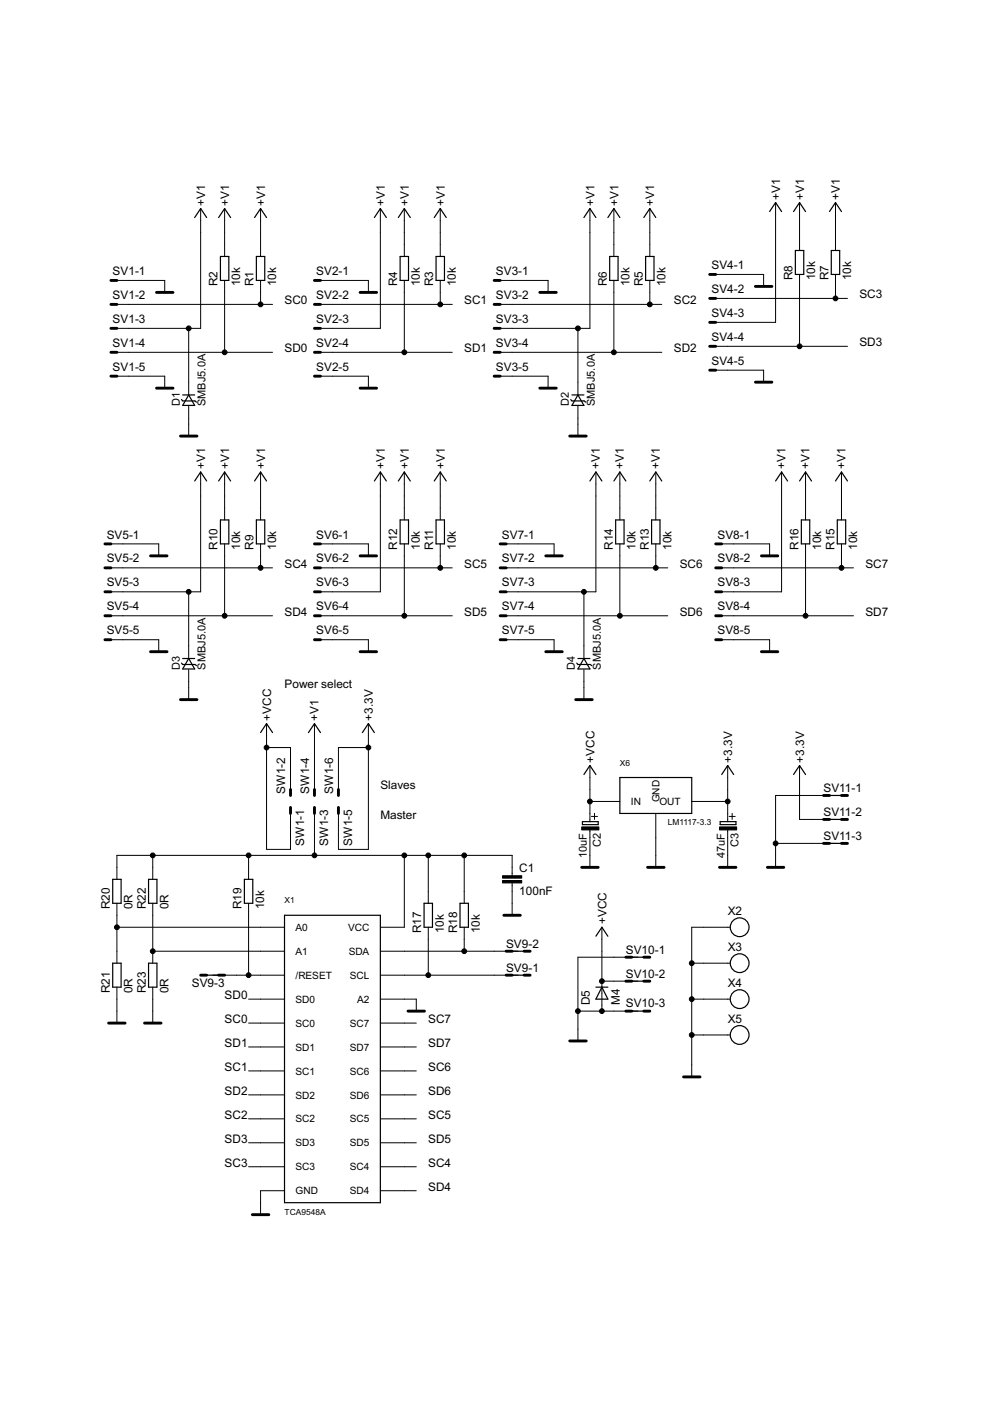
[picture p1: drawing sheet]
<svg xmlns="http://www.w3.org/2000/svg" width="210mm" height="297mm" viewBox="0 0 210 297" stroke-linecap="round" stroke-linejoin="round" font-family="sans-serif">
<g fill="none" stroke="#000" stroke-width=".21">
<path d="M24.8 59.5h10.1v2.5M42.5 44.2v25.4h-17.7M47.6 44.2v10.2M47.6 59.5v15.2M55.2 44.2v10.2M55.2 59.5v5M67.9 59.5h10.2v2.5M80.6 44.2v25.4h-12.7M85.7 44.2v10.2M85.7 59.5v15.2M93.3 44.2v10.2M93.3 59.5v5"/>
<path d="M106 59.5h10.2v2.5M125.1 44.2v25.4h-19.1M130.2 44.2v10.2M130.2 59.5v15.2M137.8 44.2v10.2M137.8 59.5v5M151.7 58.2h10.2v2.5M164.4 42.9v25.4h-12.7M169.5 42.9v10.2M169.5 58.2v15.2M177.1 42.9v10.2M177.1 58.2v5.1"/>
<path d="M24.8 64.5h33M24.8 74.7h33M24.8 79.8h10.1v2.5M40 69.6v14M67.9 64.5h28M67.9 74.7h28M67.9 79.8h10.2v2.5M106 64.5h34.3M106 74.7h34.3M106 79.8h10.2v2.5M122.5 69.6v14M151.7 63.3h28"/>
<path d="M151.7 73.4h28M151.7 78.5h10.2v2.5M40 86.1v6.4M122.5 86.1v6.4M23.5 115.3h10.2v2.6M42.5 100.1v25.4h-19M47.6 100.1v10.1M47.6 115.3v15.3M55.2 100.1v10.1M55.2 115.3v5.1M67.9 115.3h10.2v2.6M80.6 100.1v25.4h-12.7"/>
<path d="M85.7 100.1v10.1M85.7 115.3v15.3M93.3 100.1v10.1M93.3 115.3v5.1M107.3 115.3h10.2v2.6M126.3 100.1v25.4h-19M131.4 100.1v10.1M131.4 115.3v15.3M139 100.1v10.1M139 115.3v5.1M153 115.3h10.2v2.6M165.7 100.1v25.4h-12.7"/>
<path d="M170.8 100.1v10.1M170.8 115.3v15.3M178.4 100.1v10.1M178.4 115.3v5.1M23.5 120.4h34.3M23.5 130.6h34.3M23.5 135.6h10.2v2.6M40 125.5v13.9M67.9 135.6h10.2v2.6M67.9 120.4h28M67.9 130.6h28M107.3 120.4h34.3"/>
<path d="M107.3 130.6h34.3M107.3 135.6h10.2v2.6M123.8 125.5v13.9M153 120.4h28M153 130.6h28M153 135.6h10.2v2.6M40 142v6.3M56.5 153.4v26.7h5.1v-7.6M56.5 158.5h5.1v8.9M66.7 153.4v14M78.1 153.4v26.7h-6.3v-7.6M78.1 158.5h-6.3v8.9"/>
<path d="M123.8 142v6.3M66.7 172.5v8.9M125.1 169.9h6.3M125.1 162.3v11.9M125.1 175.8v8.1M125.4 173.1h1.3M126 172.4v1.3M139 172.5v11.4M146.7 169.9h7.6M154.3 162.3v11.9M154.3 175.8v8.1M154.6 173.1h1.3"/>
<path d="M155.2 172.4v1.3M164.4 178.8h12.7M169.5 162.3v11.4h7.6M177.1 168.7h-12.7v15.2M24.8 196.6h35.5M24.8 191.5v12.7M32.4 181.4v5M32.4 191.5v12.7M52.7 181.4v5M52.7 191.5v15.3M85.7 181.4v15.2h-5.1M90.8 181.4v10.1"/>
<path d="M90.8 196.6v10.2M98.4 181.4v10.1M98.4 196.6v5.1M108.6 185.7v-4.3h-83.8v5M108.6 187.2v6.9M127.6 196.6v17.8M154.8 196.6h-8.1v31.7M24.8 209.3v7.6M32.4 201.7h27.9M32.4 209.3v7.6M45.1 206.8h15.2M52.7 211.8h7.6"/>
<path d="M52.7 216.9h7.6M80.6 201.7h29.3M80.6 206.8h29.3M80.6 211.8h7.7v2.6M80.6 216.9h7.7M122.5 214.4h12.7M127.6 208h7.6M135.2 202.9h-12.7v17.8M146.7 211.8h8.1M146.7 204.2h8.1M146.7 219.4h8.1M52.7 222h7.6"/>
<path d="M52.7 227.1h7.6M52.7 232.1h7.6M52.7 237.2h7.6M80.6 222h7.7M80.6 227.1h7.7M80.6 232.1h7.7M80.6 237.2h7.7M52.7 242.3h7.6M52.7 247.4h7.6M60.3 252.5h-5.1v5M80.6 242.3h7.7M80.6 247.4h7.7"/>
<path d="M80.6 252.5h7.7"/>
</g>
<g fill="none" stroke="#000" stroke-width=".25">
<path d="M41.3 46.1l1.2-1.9 1.3 1.9M46.4 46.1l1.2-1.9 1.3 1.9M46.7 54.4h1.8v5.1h-1.8zM54 46.1l1.2-1.9 1.3 1.9M54.4 54.4h1.7v5.1h-1.7zM79.4 46.1l1.2-1.9 1.3 1.9M84.5 46.1l1.2-1.9 1.3 1.9M84.8 54.4h1.8v5.1h-1.8zM92.1 46.1l1.2-1.9 1.3 1.9M92.5 54.4h1.7v5.1h-1.7zM123.8 46.1l1.3-1.9 1.2 1.9M128.9 46.1l1.3-1.9 1.2 1.9"/>
<path d="M129.3 54.4h1.7v5.1h-1.7zM136.5 46.1l1.3-1.9 1.2 1.9M136.9 54.4h1.8v5.1h-1.8zM163.2 44.9l1.2-2 1.3 2M168.3 44.9l1.2-2 1.3 2M168.6 53.1h1.8v5.1h-1.8zM175.9 44.9l1.2-2 1.3 2M176.3 53.1h1.7v5.1h-1.7zM38.5 84.7l.2 .3M38.7 83.7h2.6M38.7 85h2.6M40 83.7l1.3 2.3h-2.6z"/>
<path d="M41.3 85l.4 .3M121 84.7l.2 .3M121.3 83.7h2.5M121.3 85h2.5M122.5 83.7l1.3 2.3h-2.5zM123.8 85l.4 .3M41.3 102l1.2-1.9 1.3 1.9M46.4 102l1.2-1.9 1.3 1.9M46.7 110.2h1.8v5.1h-1.8zM54 102l1.2-1.9 1.3 1.9M54.4 110.2h1.7v5.1h-1.7zM79.4 102l1.2-1.9 1.3 1.9"/>
<path d="M84.5 102l1.2-1.9 1.3 1.9M84.8 110.2h1.8v5.1h-1.8zM92.1 102l1.2-1.9 1.3 1.9M92.5 110.2h1.7v5.1h-1.7zM125.1 102l1.2-1.9 1.3 1.9M130.2 102l1.2-1.9 1.3 1.9M130.5 110.2h1.8v5.1h-1.8zM137.8 102l1.2-1.9 1.3 1.9M138.2 110.2h1.7v5.1h-1.7zM164.4 102l1.3-1.9 1.3 1.9M169.5 102l1.3-1.9 1.3 1.9M169.9 110.2h1.8v5.1h-1.8z"/>
<path d="M177.1 102l1.3-1.9 1.3 1.9M177.5 110.2h1.8v5.1h-1.8zM38.7 139.6h2.6M40 139.6l1.3 2.2h-2.6zM122.5 139.6h2.6M123.8 139.6l1.3 2.2h-2.6zM38.5 140.6l.2 .3M38.7 140.9h2.6l.4 .2M55.2 155.3l1.3-1.9 1.3 1.9M65.4 155.3l1.3-1.9 1.2 1.9M76.8 155.3l1.3-1.9 1.3 1.9M122.3 140.6l.2 .3"/>
<path d="M122.5 140.9h2.6l.4 .2M123.5 174.2h3.3v.6h-3.3zM123.8 164.2l1.3-1.9 1.2 1.9M131.4 164.8h15.3v7.7h-15.3zM152.7 174.2h3.3v.6h-3.3zM153 164.2l1.3-1.9 1.3 1.9M168.3 164.2l1.2-1.9 1.3 1.9M174.6 168.7h5.1M174.6 173.7h5.1M174.6 178.8h5.1M23.9 186.4h1.8v5.1h-1.8zM31.5 186.4h1.8v5.1h-1.8z"/>
<path d="M51.8 186.4h1.8v5.1h-1.8zM60.3 194.1h20.3v60.9h-20.3zM89.9 191.5h1.8v5.1h-1.8zM97.5 191.5h1.8v5.1h-1.8zM126.3 198.5l1.3-1.9 1.3 1.9M23.9 204.2h1.8v5.1h-1.8zM31.5 204.2h1.8v5.1h-1.8zM42.5 206.8h5.1M107.3 206.8h5.1M107.3 201.7h5.1M126.3 209.3h2.6M127.6 209.3l1.3 2.5h-2.6z"/>
<path d="M132.7 202.9h5.1M132.7 208h5.1M132.7 214.4h5.1"/>
<circle cx="156.8" cy="196.6" r="1.99"/>
<circle cx="156.8" cy="219.4" r="1.99"/>
<circle cx="156.8" cy="204.2" r="1.99"/>
<circle cx="156.8" cy="211.8" r="1.99"/>
</g>
<g fill="none" stroke="#000" stroke-width=".61">
<path d="M23.5 59.5h1.3M66.7 59.5h1.2M104.8 59.5h1.2M150.5 58.2h1.2M23.5 64.5h1.3M23.5 69.6h1.3M23.5 74.7h1.3M23.5 79.8h1.3M33.2 62h3.5M66.7 64.5h1.2M66.7 69.6h1.2M66.7 74.7h1.2"/>
<path d="M66.7 79.8h1.2M76.3 62h3.5M104.8 64.5h1.2M104.8 69.6h1.2M104.8 74.7h1.2M104.8 79.8h1.2M114.4 62h3.5M150.5 63.3h1.2M150.5 68.3h1.2M150.5 73.4h1.2M150.5 78.5h1.2M160.2 60.7h3.5"/>
<path d="M33.2 82.3h3.5M38.3 92.5h3.5M76.3 82.3h3.5M114.4 82.3h3.5M120.8 92.5h3.5M160.2 81h3.5M22.2 115.3h1.3M31.9 117.9h3.5M66.7 115.3h1.2M76.3 117.9h3.5M106 115.3h1.3M115.7 117.9h3.5"/>
<path d="M151.7 115.3h1.3M161.4 117.9h3.5M22.2 120.4h1.3M22.2 125.5h1.3M22.2 130.6h1.3M22.2 135.6h1.3M31.9 138.2h3.5M66.7 120.4h1.2M66.7 125.5h1.2M66.7 130.6h1.2M66.7 135.6h1.2M76.3 138.2h3.5"/>
<path d="M106 120.4h1.3M106 125.5h1.3M106 130.6h1.3M106 135.6h1.3M115.7 138.2h3.5M151.7 120.4h1.3M151.7 125.5h1.3M151.7 130.6h1.3M151.7 135.6h1.3M161.4 138.2h3.5M38.3 148.3h3.5M122.1 148.3h3.5"/>
<path d="M61.6 167.4v1.3M61.6 171.2v1.3M66.7 167.4v1.3M66.7 171.2v1.3M71.8 167.4v1.3M71.8 171.2v1.3M174.6 168.7h1.3M174.6 173.7h1.3M174.6 178.8h1.3M178.4 168.7h1.3M178.4 173.7h1.3M178.4 178.8h1.3"/>
<path d="M106.8 194.1h3.5M123.3 183.9h3.5M137.3 183.9h3.5M152.5 183.9h3.5M162.7 183.9h3.5M23 216.9h3.5M30.6 216.9h3.5M42.5 206.8h1.3M46.4 206.8h1.2M86.5 214.4h3.5M107.3 206.8h1.3M107.3 201.7h1.3"/>
<path d="M111.1 206.8h1.3M111.1 201.7h1.3M132.7 214.4h1.3M132.7 202.9h1.3M132.7 208h1.3M136.5 214.4h1.3M136.5 202.9h1.3M136.5 208h1.3M120.8 220.7h3.5M144.9 228.3h3.5M53.5 257.5h3.5"/>
</g>
<path d="M123.3 175.3h3.7v.7h-3.7zM152.5 175.3h3.7v.7h-3.7zM106.6 186.7h4v.5h-4zM106.6 185.7h4v.5h-4z" fill="#000" stroke="#000" stroke-width=".21"/>
<g fill="#000" stroke="#000" stroke-width=".21">
<circle cx="40" cy="69.6" r=".51"/>
<circle cx="47.6" cy="74.7" r=".51"/>
<circle cx="55.2" cy="64.5" r=".51"/>
<circle cx="85.7" cy="74.7" r=".51"/>
<circle cx="93.3" cy="64.5" r=".51"/>
<circle cx="122.5" cy="69.6" r=".51"/>
<circle cx="130.2" cy="74.7" r=".51"/>
<circle cx="137.8" cy="64.5" r=".51"/>
<circle cx="169.5" cy="73.4" r=".51"/>
<circle cx="177.1" cy="63.3" r=".51"/>
<circle cx="40" cy="125.5" r=".51"/>
<circle cx="47.6" cy="130.6" r=".51"/>
<circle cx="55.2" cy="120.4" r=".51"/>
<circle cx="85.7" cy="130.6" r=".51"/>
<circle cx="93.3" cy="120.4" r=".51"/>
<circle cx="123.8" cy="125.5" r=".51"/>
<circle cx="131.4" cy="130.6" r=".51"/>
<circle cx="139" cy="120.4" r=".51"/>
<circle cx="170.8" cy="130.6" r=".51"/>
<circle cx="178.4" cy="120.4" r=".51"/>
<circle cx="56.5" cy="158.5" r=".51"/>
<circle cx="78.1" cy="158.5" r=".51"/>
<circle cx="125.1" cy="169.9" r=".51"/>
<circle cx="154.3" cy="169.9" r=".51"/>
<circle cx="164.4" cy="178.8" r=".51"/>
<circle cx="24.8" cy="196.6" r=".51"/>
<circle cx="32.4" cy="181.4" r=".51"/>
<circle cx="52.7" cy="181.4" r=".51"/>
<circle cx="66.7" cy="181.4" r=".51"/>
<circle cx="85.7" cy="181.4" r=".51"/>
<circle cx="90.8" cy="181.4" r=".51"/>
<circle cx="98.4" cy="181.4" r=".51"/>
<circle cx="32.4" cy="201.7" r=".51"/>
<circle cx="52.7" cy="206.8" r=".51"/>
<circle cx="90.8" cy="206.8" r=".51"/>
<circle cx="98.4" cy="201.7" r=".51"/>
<circle cx="122.5" cy="214.4" r=".51"/>
<circle cx="127.6" cy="214.4" r=".51"/>
<circle cx="127.6" cy="208" r=".51"/>
<circle cx="146.7" cy="219.4" r=".51"/>
<circle cx="146.7" cy="211.8" r=".51"/>
<circle cx="146.7" cy="204.2" r=".51"/>
</g>
<g font-size="2.8">
<text x="43.5" y="43.6" transform="rotate(-90 43.5 43.6)">+V1</text>
<text x="48.6" y="43.6" transform="rotate(-90 48.6 43.6)">+V1</text>
<text x="56.2" y="43.6" transform="rotate(-90 56.2 43.6)">+V1</text>
<text x="81.6" y="43.6" transform="rotate(-90 81.6 43.6)">+V1</text>
<text x="86.7" y="43.6" transform="rotate(-90 86.7 43.6)">+V1</text>
<text x="94.3" y="43.6" transform="rotate(-90 94.3 43.6)">+V1</text>
<text x="126" y="43.6" transform="rotate(-90 126 43.6)">+V1</text>
<text x="131.1" y="43.6" transform="rotate(-90 131.1 43.6)">+V1</text>
<text x="138.7" y="43.6" transform="rotate(-90 138.7 43.6)">+V1</text>
<text x="165.4" y="42.3" transform="rotate(-90 165.4 42.3)">+V1</text>
<text x="170.5" y="42.3" transform="rotate(-90 170.5 42.3)">+V1</text>
<text x="178.1" y="42.3" transform="rotate(-90 178.1 42.3)">+V1</text>
<text x="23.9" y="58.3">SV1-1</text>
<text x="67.1" y="58.3">SV2-1</text>
<text x="105.1" y="58.3">SV3-1</text>
<text x="150.9" y="57">SV4-1</text>
<text x="168" y="59.4" transform="rotate(-90 168 59.4)">R8</text>
<text x="172.8" y="59.4" transform="rotate(-90 172.8 59.4)">10k</text>
<text x="175.6" y="59.4" transform="rotate(-90 175.6 59.4)">R7</text>
<text x="180.4" y="59.4" transform="rotate(-90 180.4 59.4)">10k</text>
<text x="23.9" y="63.4">SV1-2</text>
<text x="46.1" y="60.7" transform="rotate(-90 46.1 60.7)">R2</text>
<text x="50.9" y="60.7" transform="rotate(-90 50.9 60.7)">10k</text>
<text x="53.8" y="60.7" transform="rotate(-90 53.8 60.7)">R1</text>
<text x="58.6" y="60.7" transform="rotate(-90 58.6 60.7)">10k</text>
<text x="60.3" y="64.5">SC0</text>
<text x="67.1" y="63.4">SV2-2</text>
<text x="84.2" y="60.7" transform="rotate(-90 84.2 60.7)">R4</text>
<text x="89" y="60.7" transform="rotate(-90 89 60.7)">10k</text>
<text x="91.8" y="60.7" transform="rotate(-90 91.8 60.7)">R3</text>
<text x="96.6" y="60.7" transform="rotate(-90 96.6 60.7)">10k</text>
<text x="98.4" y="64.5">SC1</text>
<text x="105.1" y="63.4">SV3-2</text>
<text x="128.7" y="60.7" transform="rotate(-90 128.7 60.7)">R6</text>
<text x="133.5" y="60.7" transform="rotate(-90 133.5 60.7)">10k</text>
<text x="136.3" y="60.7" transform="rotate(-90 136.3 60.7)">R5</text>
<text x="141.1" y="60.7" transform="rotate(-90 141.1 60.7)">10k</text>
<text x="142.9" y="64.5">SC2</text>
<text x="150.9" y="62.1">SV4-2</text>
<text x="182.2" y="63.3">SC3</text>
<text x="23.9" y="68.5">SV1-3</text>
<text x="67.1" y="68.5">SV2-3</text>
<text x="105.1" y="68.5">SV3-3</text>
<text x="150.9" y="67.2">SV4-3</text>
<text x="23.9" y="73.5">SV1-4</text>
<text x="60.3" y="74.7">SD0</text>
<text x="67.1" y="73.5">SV2-4</text>
<text x="98.4" y="74.7">SD1</text>
<text x="105.1" y="73.5">SV3-4</text>
<text x="142.9" y="74.7">SD2</text>
<text x="150.9" y="72.3">SV4-4</text>
<text x="150.9" y="77.4">SV4-5</text>
<text x="182.2" y="73.4">SD3</text>
<text x="23.9" y="78.6">SV1-5</text>
<text x="67.1" y="78.6">SV2-5</text>
<text x="105.1" y="78.6">SV3-5</text>
<text x="43.5" y="99.4" transform="rotate(-90 43.5 99.4)">+V1</text>
<text x="48.6" y="99.4" transform="rotate(-90 48.6 99.4)">+V1</text>
<text x="56.2" y="99.4" transform="rotate(-90 56.2 99.4)">+V1</text>
<text x="81.6" y="99.4" transform="rotate(-90 81.6 99.4)">+V1</text>
<text x="86.7" y="99.4" transform="rotate(-90 86.7 99.4)">+V1</text>
<text x="94.3" y="99.4" transform="rotate(-90 94.3 99.4)">+V1</text>
<text x="127.2" y="99.4" transform="rotate(-90 127.2 99.4)">+V1</text>
<text x="132.3" y="99.4" transform="rotate(-90 132.3 99.4)">+V1</text>
<text x="139.9" y="99.4" transform="rotate(-90 139.9 99.4)">+V1</text>
<text x="166.5" y="99.4" transform="rotate(-90 166.5 99.4)">+V1</text>
<text x="171.6" y="99.4" transform="rotate(-90 171.6 99.4)">+V1</text>
<text x="179.2" y="99.4" transform="rotate(-90 179.2 99.4)">+V1</text>
<text x="22.6" y="114.2">SV5-1</text>
<text x="22.6" y="119.3">SV5-2</text>
<text x="46.1" y="116.6" transform="rotate(-90 46.1 116.6)">R10</text>
<text x="50.9" y="116.6" transform="rotate(-90 50.9 116.6)">10k</text>
<text x="53.8" y="116.6" transform="rotate(-90 53.8 116.6)">R9</text>
<text x="58.6" y="116.6" transform="rotate(-90 58.6 116.6)">10k</text>
<text x="67.1" y="114.2">SV6-1</text>
<text x="67.1" y="119.3">SV6-2</text>
<text x="84.2" y="116.6" transform="rotate(-90 84.2 116.6)">R12</text>
<text x="89" y="116.6" transform="rotate(-90 89 116.6)">10k</text>
<text x="91.8" y="116.6" transform="rotate(-90 91.8 116.6)">R11</text>
<text x="96.6" y="116.6" transform="rotate(-90 96.6 116.6)">10k</text>
<text x="106.4" y="114.2">SV7-1</text>
<text x="106.4" y="119.3">SV7-2</text>
<text x="129.9" y="116.6" transform="rotate(-90 129.9 116.6)">R14</text>
<text x="134.7" y="116.6" transform="rotate(-90 134.7 116.6)">10k</text>
<text x="137.6" y="116.6" transform="rotate(-90 137.6 116.6)">R13</text>
<text x="142.4" y="116.6" transform="rotate(-90 142.4 116.6)">10k</text>
<text x="152.1" y="114.2">SV8-1</text>
<text x="152.1" y="119.3">SV8-2</text>
<text x="169.3" y="116.6" transform="rotate(-90 169.3 116.6)">R16</text>
<text x="174.1" y="116.6" transform="rotate(-90 174.1 116.6)">10k</text>
<text x="176.9" y="116.6" transform="rotate(-90 176.9 116.6)">R15</text>
<text x="181.7" y="116.6" transform="rotate(-90 181.7 116.6)">10k</text>
<text x="22.6" y="124.3">SV5-3</text>
<text x="60.3" y="120.4">SC4</text>
<text x="67.1" y="124.3">SV6-3</text>
<text x="98.4" y="120.4">SC5</text>
<text x="106.4" y="124.3">SV7-3</text>
<text x="144.1" y="120.4">SC6</text>
<text x="152.1" y="124.3">SV8-3</text>
<text x="183.5" y="120.4">SC7</text>
<text x="22.6" y="129.4">SV5-4</text>
<text x="60.3" y="130.6">SD4</text>
<text x="67.1" y="129.4">SV6-4</text>
<text x="98.4" y="130.6">SD5</text>
<text x="106.4" y="129.4">SV7-4</text>
<text x="144.1" y="130.6">SD6</text>
<text x="152.1" y="129.4">SV8-4</text>
<text x="183.5" y="130.6">SD7</text>
<text x="22.6" y="134.5">SV5-5</text>
<text x="67.1" y="134.5">SV6-5</text>
<text x="106.4" y="134.5">SV7-5</text>
<text x="152.1" y="134.5">SV8-5</text>
<text x="60.3" y="145.8">Power select</text>
<text x="57.5" y="152.8" transform="rotate(-90 57.5 152.8)">+VCC</text>
<text x="67.5" y="152.8" transform="rotate(-90 67.5 152.8)">+V1</text>
<text x="79.1" y="152.8" transform="rotate(-90 79.1 152.8)">+3.3V</text>
<text x="126" y="161.7" transform="rotate(-90 126 161.7)">+VCC</text>
<text x="155.2" y="161.7" transform="rotate(-90 155.2 161.7)">+3.3V</text>
<text x="170.5" y="161.7" transform="rotate(-90 170.5 161.7)">+3.3V</text>
<text x="80.6" y="167.4">Slaves</text>
<text x="174.6" y="167.9">SV11-1</text>
<text x="60.5" y="168.3" transform="rotate(-90 60.5 168.3)">SW1-2</text>
<text x="65.5" y="168.3" transform="rotate(-90 65.5 168.3)">SW1-4</text>
<text x="70.6" y="168.3" transform="rotate(-90 70.6 168.3)">SW1-6</text>
<text x="80.6" y="173.7">Master</text>
<text x="174.6" y="173">SV11-2</text>
<text x="64.5" y="179.3" transform="rotate(-90 64.5 179.3)">SW1-1</text>
<text x="69.6" y="179.3" transform="rotate(-90 69.6 179.3)">SW1-3</text>
<text x="74.7" y="179.3" transform="rotate(-90 74.7 179.3)">SW1-5</text>
<text x="174.6" y="178">SV11-3</text>
<text x="110.1" y="184.8">C1</text>
<text x="110.1" y="189.9">100nF</text>
<text x="23.3" y="192.8" transform="rotate(-90 23.3 192.8)">R20</text>
<text x="28.1" y="192.8" transform="rotate(-90 28.1 192.8)">0R</text>
<text x="30.9" y="192.8" transform="rotate(-90 30.9 192.8)">R22</text>
<text x="35.7" y="192.8" transform="rotate(-90 35.7 192.8)">0R</text>
<text x="51.2" y="192.8" transform="rotate(-90 51.2 192.8)">R19</text>
<text x="56" y="192.8" transform="rotate(-90 56 192.8)">10k</text>
<text x="89.3" y="197.9" transform="rotate(-90 89.3 197.9)">R17</text>
<text x="94.1" y="197.9" transform="rotate(-90 94.1 197.9)">10k</text>
<text x="96.9" y="197.9" transform="rotate(-90 96.9 197.9)">R18</text>
<text x="101.7" y="197.9" transform="rotate(-90 101.7 197.9)">10k</text>
<text x="128.6" y="196" transform="rotate(-90 128.6 196)">+VCC</text>
<text x="154.3" y="194">X2</text>
<text x="107.3" y="200.9">SV9-2</text>
<text x="132.7" y="202.2">SV10-1</text>
<text x="154.3" y="201.7">X3</text>
<text x="40.7" y="209.3">SV9-3</text>
<text x="107.3" y="206">SV9-1</text>
<text x="132.7" y="207.3">SV10-2</text>
<text x="154.3" y="209.3">X4</text>
<text x="23.3" y="210.6" transform="rotate(-90 23.3 210.6)">R21</text>
<text x="28.1" y="210.6" transform="rotate(-90 28.1 210.6)">0R</text>
<text x="30.9" y="210.6" transform="rotate(-90 30.9 210.6)">R23</text>
<text x="35.7" y="210.6" transform="rotate(-90 35.7 210.6)">0R</text>
<text x="47.6" y="211.8">SD0</text>
<text x="125.1" y="213.1" transform="rotate(-90 125.1 213.1)">D5</text>
<text x="131.4" y="213.1" transform="rotate(-90 131.4 213.1)">M4</text>
<text x="132.7" y="213.6">SV10-3</text>
<text x="47.6" y="222">SD1</text>
<text x="47.6" y="216.9">SC0</text>
<text x="90.8" y="222">SD7</text>
<text x="90.8" y="216.9">SC7</text>
<text x="154.3" y="216.9">X5</text>
<text x="47.6" y="227.1">SC1</text>
<text x="90.8" y="227.1">SC6</text>
<text x="47.6" y="232.1">SD2</text>
<text x="90.8" y="232.1">SD6</text>
<text x="47.6" y="237.2">SC2</text>
<text x="90.8" y="237.2">SC5</text>
<text x="47.6" y="242.3">SD3</text>
<text x="90.8" y="242.3">SD5</text>
<text x="47.6" y="247.4">SC3</text>
<text x="90.8" y="247.4">SC4</text>
<text x="90.8" y="252.5">SD4</text>
</g>
<g font-size="2.6">
<text x="38.1" y="86.1" transform="rotate(-90 38.1 86.1)">D1</text>
<text x="43.6" y="86.1" transform="rotate(-90 43.6 86.1)">SMBJ5.0A</text>
<text x="120.6" y="86.1" transform="rotate(-90 120.6 86.1)">D2</text>
<text x="126.1" y="86.1" transform="rotate(-90 126.1 86.1)">SMBJ5.0A</text>
<text x="38.1" y="142" transform="rotate(-90 38.1 142)">D3</text>
<text x="43.6" y="142" transform="rotate(-90 43.6 142)">SMBJ5.0A</text>
<text x="121.9" y="142" transform="rotate(-90 121.9 142)">D4</text>
<text x="127.4" y="142" transform="rotate(-90 127.4 142)">SMBJ5.0A</text>
<text x="127.4" y="179.6" transform="rotate(-90 127.4 179.6)">C2</text>
<text x="156.6" y="179.6" transform="rotate(-90 156.6 179.6)">C3</text>
<text x="124.4" y="182" transform="rotate(-90 124.4 182)">10uF</text>
<text x="153.7" y="182" transform="rotate(-90 153.7 182)">47uF</text>
</g>
<g font-size="2.4">
<text x="133.8" y="170.7">IN</text>
<text x="139.8" y="170.7">OUT</text>
<text x="139.8" y="170.1" transform="rotate(-90 139.8 170.1)">GND</text>
<text x="62.7" y="197.4">A0</text>
<text x="73.8" y="197.4">VCC</text>
<text x="62.7" y="202.4">A1</text>
<text x="73.9" y="202.4">SDA</text>
<text x="62.7" y="207.5">/RESET</text>
<text x="74.2" y="207.5">SCL</text>
<text x="62.7" y="212.6">SD0</text>
<text x="75.7" y="212.6">A2</text>
<text x="62.7" y="217.7">SC0</text>
<text x="74.2" y="217.7">SC7</text>
<text x="62.7" y="222.7">SD1</text>
<text x="62.7" y="227.8">SC1</text>
<text x="74.2" y="227.8">SC6</text>
<text x="74.2" y="222.7">SD7</text>
<text x="62.7" y="232.9">SD2</text>
<text x="74.2" y="232.9">SD6</text>
<text x="62.7" y="238">SC2</text>
<text x="74.2" y="238">SC5</text>
<text x="62.7" y="243.1">SD3</text>
<text x="74.2" y="243.1">SD5</text>
<text x="62.7" y="248.1">SC3</text>
<text x="74.2" y="248.1">SC4</text>
<text x="62.7" y="253.2">GND</text>
<text x="74.2" y="253.2">SD4</text>
</g>
<g font-size="2">
<text x="131.4" y="162.3">X6</text>
<text x="141.6" y="175">LM1117-3.3</text>
<text x="60.3" y="191.5">X1</text>
<text x="60.3" y="257.5">TCA9548A</text>
</g>
</svg>
